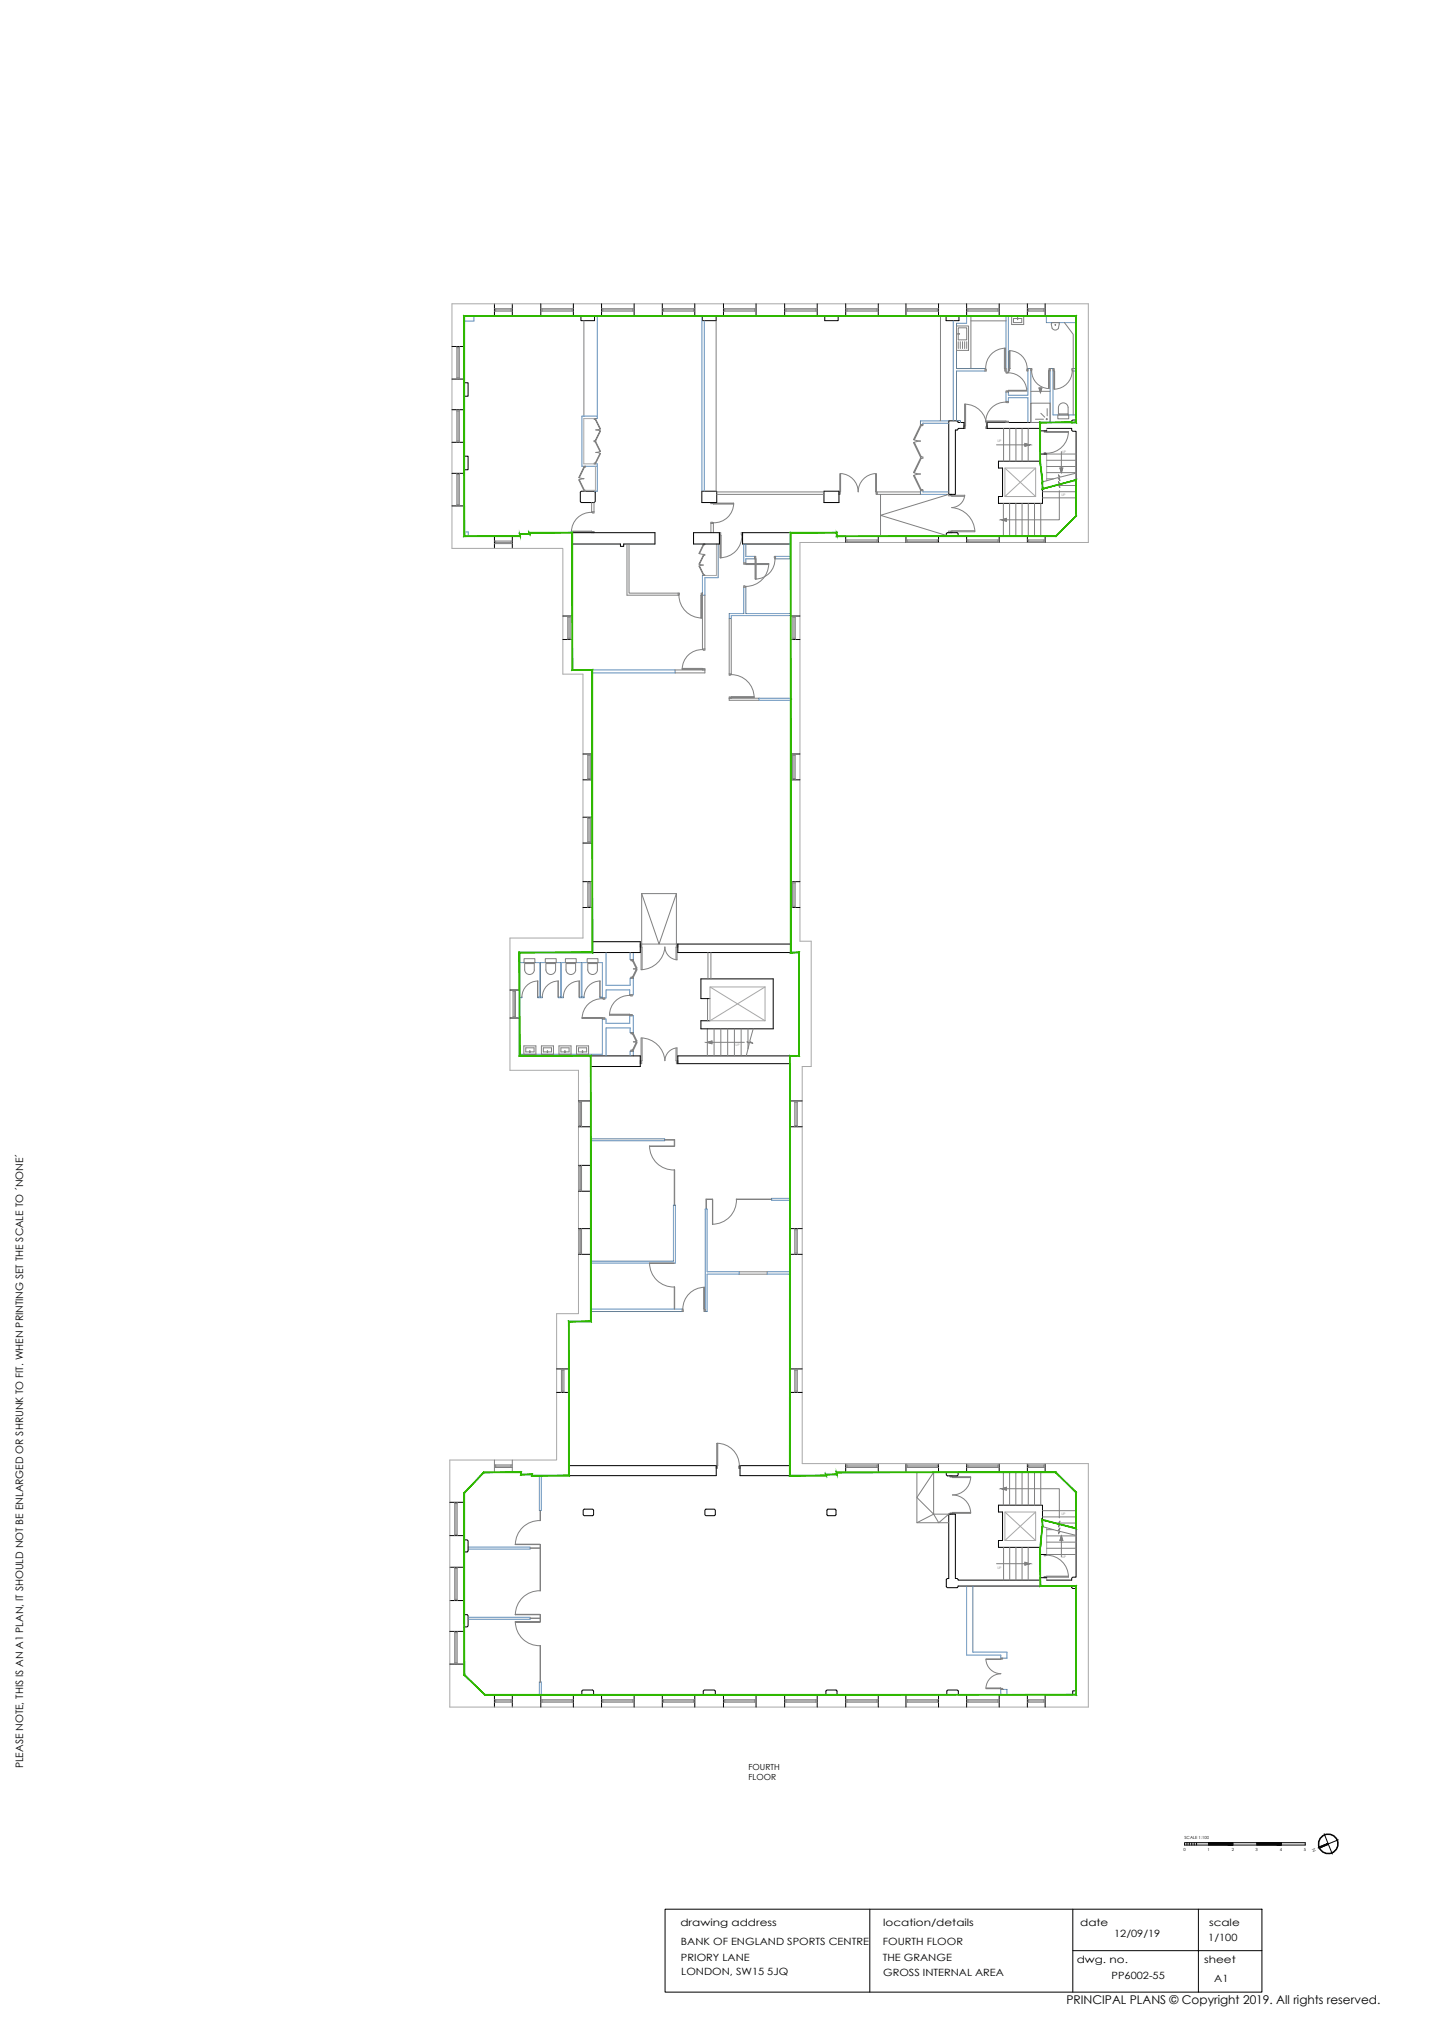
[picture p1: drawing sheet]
<svg xmlns="http://www.w3.org/2000/svg" width="594mm" height="841mm" viewBox="0 0 594 841" stroke-linecap="round" stroke-linejoin="round" font-family="sans-serif">
<!-- layer: BLOCKS -->
<g fill="none" stroke="#808080" stroke-width=".41">
<path d="M205 131h7.4M205 128h7.4M205 129h7.4M205.5 128v1M205.5 128.5h6.4M211.9 128v1M224.2 131h13.5M224.2 128h13.5M224.2 129h13.5M224.7 128v1M224.7 128.5h12.5M237.2 128v1"/>
<path d="M242.1 132.9v39.6M249.4 131h13.5M249.4 128h13.5M249.4 129h13.5M249.9 128v1M249.9 128.5h12.5M262.4 128v1M274.6 131h13.4M274.6 128h13.4M274.6 129h13.4M275.1 128v1M275.1 128.5h12.5"/>
<path d="M287.6 128v1M296.9 132.9v70.7M299.9 131h13.5M299.9 128h13.5M299.9 129h13.5M300.4 128v1M300.4 128.5h12.5M312.9 128v1M325.3 131h13.5M325.3 128h13.5M325.3 129h13.5M325.8 128v1"/>
<path d="M325.8 128.5h12.5M338.3 128v1M350.6 131h13.5M350.6 128h13.5M350.6 129h13.5M351.1 128v1M351.1 128.5h12.5M363.6 128v1M375.6 131h13.5M375.6 128h13.5M375.6 129h13.5M376.1 128v1"/>
<path d="M376.1 128.5h12.5M388.6 128v1M389.9 131v43.4M396.5 135.1h5v10.1h-5zM397 138.3l.8 .2zM397.3 138.3v-2.4h3.5v5h-3.5v-2.4M400.7 131h13.5M400.7 128h13.5M400.7 129h13.5M401.2 128v1M401.2 128.5h12.5M402.5 131v21.8"/>
<path d="M402.5 133h14.6M413.7 128v1M419.4 131h5v3.5h-5zM421.8 131.7l.1 .8zM421.8 132h-1.6v1.7h3.4v-1.7h-1.7M425.9 131h7.4M425.9 128h7.4M425.9 129h7.4M426.4 128v1M426.4 128.5h6.4M432.8 128v1M435.8 134.4l.4 1.6"/>
<path d="M438.7 133.7h-2.5l-.3 .6M438.7 133.7l.5 .5-.4 1.8M438.8 136a1.5 1.5 0 0 1-2.6 0M441.3 133.7l3.6 4.9v14.2M189.4 143.6v13.5M189.4 156.6h1M189.4 144.1h1M189.9 144.1v12.5M190.4 143.6v13.5M192.4 143.6v13.5M397.3 141.6v2.9M398.1 141.6v2.9"/>
<path d="M399 141.6v2.9M399.9 141.6v2.9M400.8 141.6v2.9M408.3 152.8h.3l.3 1h-.6zM416.4 144.4l.3-.1v8.5h-.3zM416.7 152.8h.4v1h-.5zM416.7 144.3v8.5M416.8 144.3a8.1 8.1 0 0 0-8.2 8.5M417.1 154.2h.9v.3l-.9 .2zM418 152.8h.4l.1 1h-.5zM418.1 154.5a7.6 7.6 0 0 1 7.6 7.3M418.4 145.4h.3v7.4h-.3z"/>
<path d="M418.8 145.4a7.4 7.4 0 0 1 7 7.4M425.8 152.8h.3v1h-.4zM427.4 152.8h.4l-.1 .9h-.3zM427.7 153.7a7.3 7.3 0 0 0 7 7.4M434.7 153.7h.3v7.4h-.3zM434.8 152.8h.6v.9h-.4zM436.5 152.8h.5l-.1 1h-.4zM436.9 153.8h.3v7.6h-.3zM444.3 152.8h.5v1h-.3zM444.5 153.7a7.6 7.6 0 0 1-7.2 7.6M444.9 153.8v18.2M189.4 169.8v13.5"/>
<path d="M189.4 170.3h1M189.9 170.3v12.5M190.4 169.8v13.5M192.4 169.8v13.5M246.3 173.5h.7v.3h-.7zM246.8 173.8h.2l2 4-.2 .1zM248.8 178.6l.2 .1-2 4-.2-.1zM248.9 177.8l-1.9 .4 1.9 .5M381.6 175.9h1v.5l-1-.1zM381.6 176.3l.3 .1-2.8 6-.4-.2zM399.6 176.6h.4l.1 1h-.5zM400 167.5h.3v9.1h-.3z"/>
<path d="M400 167.5v9.1M400 167.5a9 9 0 0 1 9 9M408.6 174.5h8.5v.3h-8.5zM408.6 174.8h8.5M408.9 176.6h.3v1h-.5zM417.1 166.7a8.1 8.1 0 0 0-8.5 8.1M417.1 162l.9 .1v.4h-.9zM417.1 174.8l.9-.2v.5h-.9zM417.1 166.4h.9v.5h-.6zM418 161.8h7.7v.3h-7.7zM427.4 167.1h8v8h-8zM429.3 173.8h3.3"/>
<path d="M431.5 171.3l1.6 1.6M432.9 178.6h1v.3l-1 .2zM433.9 178.9h9v.3h-9zM433.9 178.9h9M434.1 169.4v3M438.5 172h4.6v1.6h-4.6zM438.8 168.9v2.7h.2M438.8 168.9a2.01 2.01 0 0 1 2-1.9 2.01 2.01 0 0 1 2 1.9M439 172v-.4h3.6v.4M442.8 168.9v2.7h-.2M442.9 178.9a9 9 0 0 1-9 9M189.4 196.2v13.5"/>
<path d="M189.4 196.7h1M189.4 182.8h1M189.9 196.7v12.5M190.4 196.2v13.5M192.4 196.2v13.5M239.9 198.9l.3-.1 2.1 4.4-.2 .2zM239.9 197.9l2.2 .5M242.1 193.5l.2 .1-2.1 4.5-.3-.2zM242.1 193.3h.7v.3l-.7-.1zM242.1 198.4l-2.2 .5M246.3 191.9l.7 .1v.3h-.7zM246.3 182.7h.7v.4h-.7z"/>
<path d="M246.8 183.2l.2-.1 2 4-.2 .1zM248.8 187.9l.2 .1-2 4-.2-.1zM248.9 187.1l-1.9 .4 1.9 .5M348.1 196.3h.4v7.6h-.4zM363 196.3a7.6 7.6 0 0 0-7.2 7.6 7.6 7.6 0 0 0-7.3-7.6M363 196.3h.3v7.6h-.3zM378.7 197.2l.4-.2 2.8 5.9-.3 .2zM378.7 183.5l.4-.2 2.8 6-.3 .1zM378.7 195.8l2.9 .7-2.9 .6M378.7 182.2l2.9 .6-2.9 .7M381.6 189.9l.3 .2-2.8 5.9-.4-.2zM381.6 189.4h1v.5h-1z"/>
<path d="M432.9 187.7h.6l.4 .5h-1zM189.4 209.2h1M242.1 203.4l.7-.2v.4h-.7zM245.3 208.3v4.1M245.3 212.1h1M245.3 212.4a8.1 8.1 0 0 0-8.4 8.1M246.3 208.3v4.3l-1-.2M294.7 208.3h1v.3l-1 .2zM294.7 217h1M295.7 208.6h8.4v.3h-8.4zM295.7 208.6h8.4M297.1 204.9h44.5"/>
<path d="M297.1 203.9h44.5M304.2 208.6a8.1 8.1 0 0 1-8.4 8.1M347.8 203.9h.3l.2 1h-.5zM363.7 204.9h-.5l.1-1h.4v1h17.9M363.7 203.9h17.9M381.6 203.1l1-.2v.5h-1zM399.9 205.3a5.6 5.6 0 0 1-5.4 5.1 10.4 10.4 0 0 1 9.7 10h-10.2M400 205.3l-6.7 .2v-.6h1.2v.8h5.4M404.1 220h-9.6v.8h-1.2v-.6l1.2 .2M205 222.2h7.4M205 224.3h7.4M205 225.3h7.4"/>
<path d="M205.5 224.3v1M205.5 224.8h6.4M211.9 224.3v1M236.9 220.5h8.4M236.9 220.2v.3M236.9 220.2h8.4v.3h-8.4M245.3 220.5l1-.2v.5h-1zM259.9 225.5v21.2h21.5l.2-.8h-.5M260.8 225.5v20.4h20.3M289.8 234.6h.2l1.8 3.6-.3 .1zM289.8 233.8l1.8 .4-1.8 .4M289.8 229.4l1.8 .4"/>
<path d="M291.5 230.2h.3l-1.8 3.7-.2-.1zM291.5 229.8h.7v.4h-.7zM291.5 238.3l.7-.1v.3zM291.5 225.7l.3 .1-1.8 3.7-.2-.1zM291.5 225.5h.7v.3zM294.7 220.8v-4.3l1 .2v4.1M298.2 220.8h.6l-.2 1.1h-.4zM298.6 221.9h.4v9.3h-.4zM298.6 221.9v9.3M307.3 220.8h.5v1.1h-.3zM307.5 221.9a9 9 0 0 1-8.9 9.3M308.4 233.3h.8v.3l-.8 .2z"/>
<path d="M309.2 233.6h9.5v.4h-9.5zM309.2 233.6h9.5M312.8 230.6h.5l-.2 1h-.3zM313.1 231.6h.4v8.4h-.4zM313.1 231.6v8.4M318.7 233.6a9.5 9.5 0 0 1-9.5 9.5M321 230.6h.5v1h-.3zM321.3 231.6a8.1 8.1 0 0 1-8.1 8.4M350.6 222.2h13.5M350.6 224.9h13.5M350.6 223.8h13.5M351.1 223.8v1.1"/>
<path d="M351.1 224.4h12.5M363.6 223.8v1.1M375.6 222.2h13.5M375.6 224.9h13.5M375.6 223.8h13.5M376.1 223.8v1.1M376.1 224.4h12.5M388.6 223.8v1.1M400.7 222.2h13.5M400.7 224.9h13.5M400.7 223.8h13.5M401.2 223.8v1.1"/>
<path d="M401.2 224.4h12.5M413.7 223.8v1.1M425.9 222.2h7.4M425.9 224.9h7.4M425.9 223.8h7.4M426.4 223.8v1.1M426.4 224.4h6.4M432.8 223.8v1.1M235.4 255.3v9.8M235.4 255.8h1M235.9 255.8v8.8M236.4 255.3v9.8"/>
<path d="M237.3 255.3v9.8M281.1 245.9v.8M281.5 246.7a9.5 9.5 0 0 0 9.4 9.4M290.5 246.7h.4v9.4h-.4zM290.9 246.7l-.2-.8h.5v23.4M290.9 246.7h.3M290.9 246.7v9.4M292.2 246.7v22.8l-1-.2M302.3 256.4v23.5l.8-.3M303.1 256.4v23.2M308.4 242.9l.8 .2v.3h-.8zM327.8 255.3v9.8"/>
<path d="M328.7 255.8h1M328.7 255.3v9.8M329.2 255.8v8.8M329.7 255.3v9.8M235.4 264.6h1M279.9 277.7h12.3M282.8 277.1h8.4v.3h-8.4zM282.8 277.4h8.4M291.2 277.4l1-.2v1.7h-12.3M291.2 277.4v.3M291.2 269h1M291.2 269.3a8.1 8.1 0 0 0-8.4 8.1"/>
<path d="M302.3 279.3h.8M303.2 279.6a9.5 9.5 0 0 1 9.4 9.5M328.7 264.6h1M302.3 289.4h12.4M303.1 288.7h9.5v.4h-9.5zM303.1 289.1l-.8-.2v1.4h12.4M303.1 289.1v.3M303.1 289.1h9.5M243.7 313h1M243.7 312.5v10.7M244.2 313v9.7M244.7 312.5v10.7"/>
<path d="M245.5 312.5v10.7M327.8 312.5v10.7M328.6 313h1M328.6 312.5v10.7M329.1 313v9.7M329.6 312.5v10.7M243.7 322.7h1M243.7 338.7v10.7M243.7 339.2h1M244.2 339.2v9.7M244.7 338.7v10.7M245.5 338.7v10.7"/>
<path d="M328.6 322.7h1M243.7 348.9h1M243.7 365.4v10.8M243.7 366h1M243.7 375.7h1M244.2 366v9.7M244.7 365.4v10.8M245.5 365.4v10.8M327.8 365.4v10.8M328.6 366h1M328.6 375.7h1M328.6 365.4v10.8"/>
<path d="M329.1 366v9.7M329.6 365.4v10.8M217.3 397.4h4.4v1.6h-4.4zM217.8 399v.4h3.5v-.4M217.8 399.4h-.3v2.7a2.01 2.01 0 0 0 2 1.8 2.01 2.01 0 0 0 2-1.8v-2.7h-.2M226.1 397.4h4.5v1.6h-4.5zM226.6 399v.4h3.5v-.4M226.6 399.4h-.3v2.7a2.01 2.01 0 0 0 2 1.8 2.01 2.01 0 0 0 2-1.8v-2.7h-.2M234.4 397.4h4.5v1.6h-4.5zM234.9 399v.4h3.5v-.4M234.9 399.4h-.2v2.7a2.01 2.01 0 0 0 2 1.8 2.01 2.01 0 0 0 2-1.8M238.4 399.4h.2v2.7"/>
<path d="M243.4 397.4h4.5v1.6h-4.5zM243.9 399v.4h3.5v-.4M243.9 399.4h-.2v2.7a2.01 2.01 0 0 0 2 1.8 2.01 2.01 0 0 0 2-1.8M247.4 399.4h.2v2.7M261.5 397.7h1.1v.4l-1.1 .2zM262.2 398.3l.4-.2 1.5 3.2-.4 .1zM265.8 392v10M265.8 392.5l.2-1.2h-.6v1.2h.8v9.5M275.6 392.5a5.5 5.5 0 0 0 5.1 5.4v-5.9h-.3v-.7h.6v1.2h-.8v5.3M275.7 392.5a10.1 10.1 0 0 1-9.9 9.4M212.7 410.9h1M212.7 410.4v11.6"/>
<path d="M213.2 410.9v10.6M213.7 410.4v11.6M215.3 410.4v11.6M222.8 406.6l.2 6.7zM223 406.6a6.6 6.6 0 0 0-6.6 6.7M231.4 406.6v6.7zM231.5 406.6a6.6 6.6 0 0 0-6.7 6.7M240.1 406.6l.1 6.7zM240.2 406.6a6.6 6.6 0 0 0-6.6 6.7M248.7 406.6l.1 6.7zM248.8 406.6a6.6 6.6 0 0 0-6.7 6.7M249.7 413.7h1v.5h-.6z"/>
<path d="M249.8 414a8.1 8.1 0 0 0-8.5 8.1M261.1 412.4h1v.4l-1-.1zM261.1 412.6a8.1 8.1 0 0 0-8.4 8.1M261.5 405l1.1 .1v.4h-1.1zM263.7 401.8l.4 .2-1.5 3.1-.4-.2zM264.1 401.3l-1.5 .3 1.5 .4M293.3 413.9v9.2M212.7 421.5h1M217.2 433.5h5v3.5h-5zM219.6 435.6l.2 .7zM219.6 436h-1.6v-1.7h3.4v1.7h-1.6M224.5 433.5h4.9v3.5h-4.9z"/>
<path d="M226.9 435.6l.1 .7zM226.9 436h-1.6v-1.7h3.3v1.7h-1.6M231.7 433.5h5v3.5h-5zM234.1 435.6l.2 .7zM234.1 436h-1.6v-1.7h3.4v1.7h-1.6M239 433.5h5v3.5h-5zM241.3 421.8h8.4v.3h-8.4zM241.3 422.1h8.4M241.4 435.6l.2 .7zM241.4 436h-1.6v-1.7h3.4v1.7h-1.6M249.7 422.1l1-.2v.5h-1zM252.7 420.4h8.4v.3h-8.4z"/>
<path d="M252.7 420.7h8.4M261.1 420.7l1-.2v.5h-1zM261.5 428h1.1v.4l-1.1 .1zM261.5 435.2l1.1 .2v.3h-1.1zM262.2 428.5l.4-.1 1.5 3.1-.4 .2zM263.7 432.1l.4 .1-1.5 3.2-.4-.2zM264.1 431.5l-1.5 .3 1.5 .4M265.8 430.3v9.9M265.8 430.2a10.1 10.1 0 0 1 9.9 9.5M266.2 430.3v9.4h-.8v1.2h.6l-.2-1.2M280.2 434.4v5.3h.8v1.2h-.6v-.7h.3v-5.9a5.5 5.5 0 0 0-5.1 5.4M240.1 456.3v10.7"/>
<path d="M240.1 456.8h1M240.6 456.8v9.7M241.1 456.3v10.7M244.9 456.3v10.7M327.5 456.3v10.7M329.5 456.8h1M329.5 456.3v10.7M330 456.8v9.7M330.5 456.3v10.7M240.1 466.5h1M269.2 475.1l10.3 .1zM269.3 475a10 10 0 0 0 10.3 10"/>
<path d="M275.5 472.4h4.2v2.7l-.2-2.5h-4M329.5 466.5h1M240.1 483.1v10.7M240.1 493.3h1M240.1 483.6h1M240.6 483.6v9.7M241.1 483.1v10.7M244.9 483.1v10.7M279.5 485l.2 14.6M279.5 485v14.6M295.4 497.2l.1 10.3zM305.3 497.1a10 10 0 0 1-9.9 10.3"/>
<path d="M319.9 497h-14.6l14.6 .2M240.1 519.4h1M240.1 509.7h1M240.1 509.3v10.6M240.6 509.7v9.7M241.1 509.3v10.6M244.9 509.3v10.6M292.7 501.2v-4.2h2.7l-2.5 .2v4M327.5 509.3v10.6M329.5 519.4h1M329.5 509.7h1M329.5 509.3v10.6"/>
<path d="M330 509.7v9.7M330.5 509.3v10.6M269.2 523.6l10.3 .1zM269.3 523.5a10 10 0 0 0 10.3 10M279.5 533.5l.2 9.1M279.5 533.5v9.1M291.7 533.6h.4v9h-.4zM292.1 533.6v9M292.1 533.6a9 9 0 0 0-9 9M306.5 527.2h11.6M306.5 528.1h11.6M282.8 542.6h.3l.2 1h-.5z"/>
<path d="M292.1 542.6h.3v1h-.5zM232.7 567.4v9.8M232.7 567.9h1.1M232.7 576.7h1.1M233.3 567.9v8.8M233.8 567.4v9.8M235.8 567.4v9.8M327.5 567.4v9.8M329.5 567.9h1M329.5 576.7h1M329.5 567.4v9.8M330 567.9v8.8"/>
<path d="M330.5 567.4v9.8M297.2 598.3h.4v9.2h-.4zM297.2 598.3v9.2M297.2 598.2a9.2 9.2 0 0 1 9.3 9.3M205 605.2v5.1h7.4v-5.1M205 608.3h7.4M205 607.2h7.4M205.5 607.2v1.1M205.5 607.7h6.4M211.9 607.2v1.1M296.9 607.5l.5 .4v.7h-.5zM306.5 607.5h.3v1.1h-.6z"/>
<path d="M350.6 610.3h13.5M350.6 608.3h13.5M350.6 607.2h13.5M351.1 607.2v1.1M351.1 607.7h12.5M363.6 607.2v1.1M375.6 610.3h13.5M375.6 608.3h13.5M375.6 607.2h13.5M376.1 607.2v1.1M376.1 607.7h12.5M388.6 607.2v1.1"/>
<path d="M393.8 611.7h1v.4l-1 .2zM394.8 612.1h7.6v.4h-7.6zM400.7 610.3h13.5M400.7 608.3h13.5M400.7 607.2h13.5M401.2 607.2v1.1M401.2 607.7h12.5M402.4 612.4a7.6 7.6 0 0 1-7.6 7.3 7.6 7.6 0 0 1 7.6 7.2M413.7 607.2v1.1M425.9 610.3h7.4M425.9 608.3h7.4M425.9 607.2h7.4"/>
<path d="M426.4 607.2v1.1M426.4 607.7h6.4M432.8 607.2v1.1M188.5 622.7v13.8M188.5 623.2h1M188.5 636h1M189 623.2v12.8M189.5 622.7v13.8M192.4 622.7v13.8M223.9 626.1v4.2l.2-4.2M223.9 630.3a10 10 0 0 0-10.2 9.9M393.8 627.1l1 .2v.3h-1z"/>
<path d="M394.8 626.9h7.6v.4h-7.6zM188.5 649.6v13.8M188.5 650.1h1M189 650.1v12.8M189.5 649.6v13.8M192.4 649.6v13.8M213.6 640.1l10.3 .1zM219.8 641.6h4.1l.2-1.4v19.2l-.2-17.6h-4.1M223.9 659.4a10 10 0 0 0-10.2 9.9M432.9 653.4h.6l.4 .6h-1zM432.9 644.3h1v.3l-1 .2zM433.9 653.3h9v.4h-9z"/>
<path d="M433.9 653.7h9M433.9 644.6a9 9 0 0 1 9 9M188.5 676.2v13.6M188.5 662.9h1M188.5 676.7h1M189 676.7v12.6M189.5 676.2v13.6M192.4 676.2v13.6M213.6 672.2l10.3 .2zM213.6 669.1l10.3 .2zM213.7 672.2a10 10 0 0 0 10.2 9.9M219.8 670.7h4.1l.2-1.4v2.9l-.2-1.4h-4.1"/>
<path d="M188.5 689.3h1M223.9 697.2v-15l.2 15M408.7 687.6h6.2v.3h-6.2zM408.7 699.7h6.2v.3h-6.2zM408.7 687.8a6.2 6.2 0 0 0 6.2 5.9 6.3 6.3 0 0 0-6.2 6M414.9 687.3h.8v.4l-.8-.1zM414.9 700l.8-.2v.5h-.8zM205 702.5h7.4M205 705.6h7.4M205 704.5h7.4M205.5 705h6.4M205.5 704.5v1.1"/>
<path d="M211.9 704.5v1.1M224.2 702.5h13.5M224.2 705.6h13.5M224.2 704.5h13.5M224.7 705h12.5M224.7 704.5v1.1M237.2 704.5v1.1M249.4 702.5h13.5M249.4 705.6h13.5M249.4 704.5h13.5M249.9 705h12.5M249.9 704.5v1.1"/>
<path d="M262.4 704.5v1.1M274.6 702.5h13.4M274.6 705.6h13.4M274.6 704.5h13.4M275.1 705h12.5M275.1 704.5v1.1M287.6 704.5v1.1M299.9 702.5h13.5M299.9 705.6h13.5M299.9 704.5h13.5M300.4 705h12.5M300.4 704.5v1.1"/>
<path d="M312.9 704.5v1.1M325.3 702.5h13.5M325.3 705.6h13.5M325.3 704.5h13.5M325.8 705h12.5M325.8 704.5v1.1M338.3 704.5v1.1M350.6 702.5h13.5M350.6 705.6h13.5M350.6 704.5h13.5M351.1 705h12.5M351.1 704.5v1.1"/>
<path d="M363.6 704.5v1.1M375.6 702.5h13.5M375.6 705.6h13.5M375.6 704.5h13.5M376.1 705h12.5M376.1 704.5v1.1M388.6 704.5v1.1M400.7 702.5h13.5M400.7 705.6h13.5M400.7 704.5h13.5M401.2 705h12.5M401.2 704.5v1.1"/>
<path d="M413.7 704.5v1.1M425.9 702.5h7.4M425.9 705.6h7.4M425.9 704.5h7.4M426.4 705h6.4M426.4 704.5v1.1M432.8 704.5v1.1"/>
<circle cx="437.5" cy="134.6" r=".15"/>
<circle cx="434" cy="173.7" r=".23"/>
</g>
<!-- layer: WALLS -->
<g fill="none" stroke="#000" stroke-width=".41">
<path d="M205 125.9v5.1h-12.6v12.6h-5M212.4 125.9v5.1h11.8v-5.1M237.7 125.9v5.1h3.1v1.9h5.7v-1.9h2.9v-5.1M262.9 125.9v5.1h11.7v-5.1M288 125.9v5.1h3.2v1.9h5.7v-1.9h3v-5.1M313.4 125.9v5.1h11.9v-5.1M338.8 125.9v5.1h3.1v1.9h5.6v-1.9h3.1v-5.1M364.1 125.9v5.1h11.5v-5.1M389.1 125.9v5.1h3.1v1.9h5.4v-1.9h3.1v-5.1M414.2 125.9v5.1h11.7v-5.1M433.3 125.9v5.1h12.8v43.1h-1.4l-.4 .4v.6h-35.1v2.5h22v1h2.7M187.4 157.1h5v1.6h1.7v5.5h-1.7v5.6h-5"/>
<path d="M393.3 174.4h3.5l.4 .7h2.4v2.5h-2.4l-.4 .7h-.7v26.6h-2.8zM433.9 177.6h10.4v.8l.4 .4h1.4v35.1l-8.4 8.3h-4.4v2.7M187.4 183.3h5v5.8h1.7v5.6h-1.7v1.5h-5M433.9 188.2h-2.7v3h-17.3v2.8h1.7v11.8h-1.7v2.8h18.3v-8.8M187.4 209.7h5v12.5h12.6v5.1M241 203.6h5.3l.5 .4v3.9l-.5 .4h-5.3l-.4-.4v-3.9zM291 203.6v4.7h6.1v-4.7h-6.1M341.6 203.6h6.2v4.7h-6.2zM212.4 227.3v-5.1h3.1v-.9h4v-.5h52v4.7h-12.9v1h-1.4v-1h-19.9v29.8h-4M287.5 220.8h10.7v4.7h-10.7zM350.6 224.9v-2.7h-3.8v-1.4h-39v4.7h20v29.8h3.8M364.1 224.9v-2.7h11.5v2.7"/>
<path d="M389.1 224.9v-2.7h3.2v-1l.4-.4h4.1l.4 .4v1h3.5v2.7M414.2 224.9v-2.7h11.7v2.7M233.3 265.1h4v12.6h8.2v34.8h-3.8M331.6 265.1h-3.8v47.4h3.8M241.7 323.2h3.8v15.5h-3.8M331.6 323.2h-3.8v42.2h3.8M241.7 349.4h3.8v16h-3.8M241.7 376.2h3.8v14.1h19.9v4.5h-50.1v15.6h-3.9M331.6 376.2h-3.8v15.1h-46.8v3.5h50.2v42.9h-50.2v3.2h46.5v15.4h5.1M294.3 413.9h-3.7v-8.1h29.9v20.7h-29.9v-3.4h3.7M211.4 422h3.9v15.7h50.1v4.4h-20.5v14.2h-5.1M239.8 467h5.1v16.1h-5.1"/>
<path d="M332.6 467h-5.1v42.3h5.1M239.8 493.8h5.1v15.5h-5.1M239.8 519.9h5.1v27.8h-9.1v19.7h-5M332.6 519.9h-5.1v47.5h5.1M230.8 577.2h5v30.3h61.1v4.2h-76.3v-.5h-4.6v-.9h-3.6M332.6 577.2h-5.1v30.3h-20.7v4.2h35.6v-.5h4.4v-.9h3.8v-3.6M205 610.3h-4.4l-8.2 8.5v3.9h-5.9M364.1 606.7v3.6h11.5v-3.6M389.1 606.7v3.6h3.2v1.1l.4 .3h4.1l.4-.3v-1.1h3.5v-3.6M414.2 606.7v3.6h11.7v-3.6M433.3 606.7v3.6h4.4l8.4 8.4v35h-1.4l-.4 .5v.8h-10.4M186.5 636.5h5.9v1.8h1.3l.4 .4v4.2l-.4 .4h-1.3v6.3h-5.9"/>
<path d="M242.2 625.5h3.5l.4 .5v1.9l-.4 .4h-3.5l-.4-.4v-1.9zM292.2 626l.5-.5h3.5l.3 .5v1.9l-.3 .4h-3.5l-.5-.4zM343.2 625.5h3l.4 .5v1.9l-.4 .4h-3l-.4-.4v-1.9zM432.2 632.8v-8.9h-18.3v2.8h1.7v11.8h-1.7v2.9h17.3v2.9h2.7M433.9 654h-2.7v1h-34l-.4-.7h-.7v-26.7h-2.8v26.7h-.6l-.4 .4v3l.4 .4h4.1l.4-.7h47.1v.6l.4 .4h1.4v42.5h-1.4v1.6h-11.4v5.1M186.5 663.4h5.9v5.9h1.3l.4 .4v4.2l-.4 .5h-1.3v1.8h-5.9M186.5 689.8h5.9v4.4l8.6 8.3h4v5.1M212.4 707.6v-5.1h11.8v5.1M237.7 707.6v-5.1h3.5v-1.6l.4-.4h4.1l.4 .4v1.6h3.3v5.1M262.9 707.6v-5.1h11.7v5.1M288 707.6v-5.1h3.5v-1.6l.4-.4h4.3l.3 .4v1.6h3.4v5.1M313.4 707.6v-5.1h11.9v5.1"/>
<path d="M338.8 707.6v-5.1h3.6v-1.6l.4-.4h3.8l.4 .4v1.6h3.6v5.1M364.1 707.6v-5.1h11.5v5.1M389.1 707.6v-5.1h3.4v-1.6l.4-.4h4l.4 .4v1.6h3.4v5.1M414.2 707.6v-5.1h11.7v5.1M541.1 763.8v1M546.8 765.8l-.4 .2M549 760.1l.1 .4M552.2 768.1l.1 .4M554.8 762.6l-.3 .1M275.7 791.4h247.5v34.3h-247.5zM360.6 791.4v34.3M444.8 791.4v34.3"/>
<path d="M496.8 791.4v34.3M444.8 808.6h78.4"/>
</g>
<!-- layer: Partitions -->
<g fill="none" stroke="#5c8ab8" stroke-width=".41">
<path d="M196.5 131v2.1h-4.1M247.6 131v42.5h-1.3M291 131v72.6M292 132.9v70.7M395.2 132.9v41.5M400.7 131v3h-4.2v18.8h11.8M417.1 131v23.2M418 131v23.2M433.8 131v2.7h12.3M408.3 153.8h-11.8v20.6M444.8 153.8h1.3M444.8 152.8h1.3"/>
<path d="M247.6 172.5h-6.3v20.8h6.3M393.3 174.4h-11.7v1.5M393.3 175.4h-10.7v.5M396.5 174.3h1.7v.8M417.1 162.5v3.9M418 162.5v1.3h8.1v-11h1.3v22.3M418 166.4v-1.6h8.1v10.3M446.1 172h-9.6v-19.2h-1.1v22.3M246.3 192.3h1.3v11.3h-1.3M381.6 203.4v1.5h11.7M382.6 203.4v.5h10.7M192.4 220.5h1.7v1.7"/>
<path d="M297.7 225.5v14h-5.5v7.2h-1v-8.2h1M308.4 225.5v7.8M309.2 225.5v5.1h3.6M312.8 231.6h-3.6v1.7M321.5 231.6h6.3M321.5 230.6h6.3M308.4 243.4v10.9h-6.1v2.1h.8v-1.2h24.7M309.2 243.4v10.9h18.6M245.5 277.7h34.4v1.2h-34.4M327.8 290.2l.4-.4-.4-.4h-13.1v.9h13.1M223.8 399v14.3h-.8v.2h1.8v-.2h-.7v-14.3M232.4 399v14.3h-1v.2h2.2v-.2h-.9v-14.3"/>
<path d="M241 399v14.3h-.8v.2h1.9v-.2h-.8v-14.3M251.2 394.8v13.6h10v-2.9h1.4v6.9h-1.5v-2.1h-9.9v3.4h-1.5v-14.7h-34.4M261.2 394.8v2.9h1.4v-2.9M215.3 413.3h1.1v.2h-1.1M249.7 413.3h-.9v.2h.9M215.3 437h34.4v-14.6h1.5v1.8h9.9v-3.2h1.5v7h-1.4v-1.9h-10v11.6M261.2 437.7v-2h1.4v2M244.9 472h30.6v.8h-30.6M327.5 496.7h-7.6v.8h7.6M292.4 501.2h.8v26h13.3v.9h-13.3v15.5h-.8zM244.9 522.8h34.3v-23.2h.8v24h-35.1M327.5 527.2h-9.4v.9h9.4"/>
<path d="M244.9 542.6h37.9M244.9 543.6h37.9M223.6 611.7v14.4h.8v-14.4M194.1 641.3h25.7v.8h-25.7M400.7 657.4v28.6h14.2v1.3h2.5v-2.5h-14.1v-27.4M194.1 670.4h25.7v.8h-25.7M223.6 702.5v-5.3h.8v5.3M414.9 702.5v-2.2h2.5v2.2"/>
</g>
<!-- layer: Whatch -->
<g fill="none" stroke="#a8a8a8" stroke-width=".41">
<path d="M187.4 125.9h263.8v99h-119.6v165.2h4.7v52h-3.7v164.6h118.6v100.9h-264.7v-102.4h44.3v-60.7h9v-100.9h-28.4v-54.8h30.3v-109.4h-8.4v-52.1h-45.9zM246.3 173.5h-4.3v18.8h4.3M433.9 177.6v1M246.8 193.3v9.9h-4M416.6 194h12.7v11.8h-12.7zM416.6 194l12.7 11.8M429.3 194l-12.7 11.8M433.9 188.2v11.1M297 225.5v13h-4.8M294.3 409.1l22.9 14M317.2 409.1h-22.9v14h22.9M317.2 409.1v14"/>
<path d="M317.2 409.1l-22.9 14M416.6 626.7h12.7v11.8h-12.7zM416.6 626.7l12.7 11.8M429.3 626.7l-12.7 11.8M433.9 633.3v11M433.9 654v1"/>
</g>
<!-- layer: Stairs -->
<g fill="none" stroke="#808080" stroke-width=".41">
<path d="M416.1 177.6v13.6M418.6 177.6v13.6M421.2 177.6v13.6M423.7 177.6v13.6M426.3 177.6v13.6M427.4 162.2h8M430.7 160.8h1.2l-.6 2zM413.1 184.4h13.7l-1.9 .6v-1.2l1.9 .6M433.9 188.2h12.2M433.9 190.8h12.2M433.9 193.4h12.2M433.9 195.9h12.2"/>
<path d="M433.9 198.5h2.8M438.9 198.5h.3M440 187.2v8.7l-.6-1.9h1.2l-.6 1.9M446.1 199l-6.6 1.6-.7-1 .6 2.5-.8-1.3-6.4 1.8M446.1 196.1l-6.6 1.7-.7-1 .6 2.4-.8-1.2-6.4 1.8M365 204.9v17.3M393.3 204.9l-28.3 8.7 27.3 8.3M415.3 215.5l1.9-.6v1.2zM416 208.6v13.7M418.5 208.6v13.7M421.1 208.6v13.7M423.7 208.6v13.7"/>
<path d="M426.3 208.6v13.7M428.9 208.6v13.7M431.5 208.6v13.7M432.2 206.4h13.9M432.2 203.8h13.9M437 201.2h1.9M439.2 203.4v12.1h-22M439.2 201.2h6.9M266 370.4h14.4v20.9h-14.4zM266 370.4l7.2 20.9 7.2-20.9M293.5 394.8v11M294.7 394.8v11"/>
<path d="M293.2 432.1l1.9-.6v1.1zM293.2 426.5v11.2M295.1 432h13.5M296 426.5v11.2M298.8 426.5v11.2M301.7 426.5v11.2M304.5 426.5v11.2M307.3 426.5v11.2M310.1 426.5v5.5M310.1 432.2v2.5M312.3 426.5l-1.5 5.1 1.3 .9-2.5-.7 1 .7-1.2 5.2M380.1 610.3v20.9h13.2"/>
<path d="M387.1 610.3v17.3h6.2l-4.1 3.6-2.1-3.6-7-6.9zM415.3 617.1l1.9-.6v1.2zM416 610.3v13.6M417.2 617.1h22v12M418.5 610.3v13.6M421.1 610.3v13.6M423.7 610.3v13.6M426.3 610.3v13.6M428.9 610.3v13.6M431.5 610.3v13.6M387.1 627.6l-7 3.6M432.2 629.9l6.4 1.8 .8-1.2-.6 2.5 .7-1.1 6.6 1.7"/>
<path d="M432.2 632.8l6.4 1.8 .8-1.3-.6 2.5 .7-1 6.6 1.6M432.2 626.2h13.9M432.2 628.8h13.9M433.9 639.2h12.2M433.9 636.6h12.2M433.9 634.1h2.8M437 631.3h1.9M438.9 634.1h.3M439.2 631.3h6.9M440 636.6l.6 1.9h-1.2l.6-1.9v8.8M413.1 648.2h13.7l-1.9-.6v1.1l1.9-.5M416.1 641.4v13.6"/>
<path d="M418.6 641.4v13.6M421.2 641.4v13.6M423.7 641.4v13.6M426.3 641.4v13.6M433.9 644.3h12.2M433.9 641.8h12.2"/>
</g>
<g fill="#808080" stroke="#808080" stroke-width=".41">
<path d="M440 636.6l.6 1.9h-1.2z"/>
<path d="M439.4 194h1.2l-.6 1.9z"/>
<path d="M430.7 160.8h1.2l-.6 2z"/>
<path d="M424.9 647.6l1.9 .6h-1.9zM424.9 648.2v.5l1.9-.5z"/>
<path d="M415.3 617.1l1.9-.6v.6zM415.3 617.1l1.9 .6v-.6z"/>
<path d="M424.9 183.8l1.9 .6h-1.9zM424.9 184.4v.6l1.9-.6z"/>
<path d="M415.3 215.5l1.9-.6v.6zM415.3 215.5l1.9 .6v-.6z"/>
<path d="M293.2 432.1l1.9-.6v.6zM293.2 432.1l1.9 .5v-.5z"/>
</g>
<!-- layer: GIA -->
<path d="M328 394.7l-.3 .3 3.7-.3zM327.7 395l3.7-.3-.4 .3zM331.4 394.7l-.4 .3 .4 42.8zM331 395l.4 42.8-.4-.3zM327.6 437.8h3.8l-.4-.3zM327.3 437.5h3.7l-3.4 .3zM327.3 437.5l.3 174v-173.7zM327.3 437.5l.3 174-.3 .3zM327.6 611.5l-.3 .3 15-.3zM327.3 611.8l15-.3 .3 .3zM342.3 611l.3 .8zM342.3 611l.3 .8zM342.3 611l.3 .3 4.1-.3zM342.6 611.3l4.1-.3 .3 .3zM346.7 610.1v.9l.3 .3zM346.7 610.1l.3 .3v.9zM346.7 610.1l.3 .3 90.8-.3zM347 610.4l90.8-.3-.2 .3zM437.8 610.1l-.2 .3 8.7 8.2zM437.6 610.4l8.7 8.2-.3 .1zM446 618.7l.3 15.1v-15.2zM446 618.7l.3 15.1-.3-.4zM432.3 630.1l14 3.7-.3-.4zM432 629.7l14 3.7-13.7-3.3zM432 629.7l.3 3.1v-2.7zM432 629.7l.3 3.1h-.3zM432 632.8l-.6 8.6 .9-8.6zM432 632.8l-.6 8.6h-.3zM431.1 641.4l.3 15.9v-15.9zM431.1 641.4l.3 15.9-.3 .3zM431.4 657.3l-.3 .3 15.2-.3zM431.1 657.6l15.2-.3-.3 .3zM446.3 657.3l-.3 .3 .3 45zM446 657.6l.3 45-.3-.3zM200.9 702.6h245.4l-.3-.3zM201 702.3h245l-245.1 .3zM192.3 694.2l8.6 8.4 .1-.3zM192.3 694.2l.3-.1 8.4 8.2zM192.3 618.7v75.5l.3-.1zM192.3 618.7l.3 .2v75.2zM200.6 610.1l-8.3 8.6 .3 .2zM200.6 610.1l.1 .3-8.1 8.5zM200.6 610.1l.1 .3 15.5-.3zM200.7 610.4l15.5-.3-.3 .3zM216.2 610.1l-.3 .3 .3 .6zM215.9 610.4l.3 .6-.3 .3zM216.2 611l-.3 .3 4.8-.3zM215.9 611.3l4.8-.3-.3 .3zM220.7 611l-.3 .3 .3 .2zM220.4 611.3l.3 .2-.3 .3zM220.7 611.5l-.3 .3 15.3-.3zM220.4 611.8l15.3-.3 .3 .3zM235.7 547.6v63.9l.3 .3zM235.7 547.6l.3 .3v63.9zM235.7 547.6l.3 .3 8.8-.3zM236 547.9l8.8-.3 .3 .3zM244.8 437.8v109.8l.3 .3zM244.8 437.8l.3-.3v110.4zM215.2 437.7l29.6 .1 .3-.3zM215.2 437.7l.3-.3 29.6 .1zM215.2 394.6v43.1l.3-.3zM215.2 394.6l.3 .3v42.5zM215.2 394.6l.3 .3 29.9-.2zM215.5 394.9l29.9-.2 .3 .3zM245.4 277.8v116.9l.3 .3zM245.4 277.8l.3-.3v117.5zM237.1 277.8h8.3l.3-.3zM237.1 277.8l.3-.3h8.3zM237.1 221v56.8l.3-.3zM237.1 221l.3-.3v56.8zM219.6 221h17.5l.3-.3zM219.3 220.7h18.1l-17.8 .3zM219.3 220.7l.3 .8zM219.3 220.7l.3 .8zM215.6 221.5h4l-.3-.3zM215.3 221.2h4l-3.7 .3zM215.3 221.2l.3 1.2v-.9zM215.3 221.2l.3 1.2-.3-.3zM192.3 222.4h23.3l-.3-.3zM192.3 222.4l.3-.3h22.7zM192.3 130.8v91.6l.3-.3zM192.3 130.8l.3 .4v90.9zM192.3 130.8l.3 .4 253.7-.4zM192.6 131.2l253.7-.4-.3 .4zM446.3 130.8l-.3 .4 .3 44.1zM446 131.2l.3 44.1-.3-.3zM444.3 175.2l2 .1-.3-.3zM444.3 174.9l1.7 .1-1.7 .2zM431.4 175.2h12.9v-.3zM431.1 174.9h13.2l-12.9 .3zM431.1 174.9l.3 16.3v-16zM431.1 174.9l.3 16.3h-.3zM431.1 191.2l1.2 8.6-.9-8.6zM431.1 191.2l1.2 8.6h-.3zM432 199.8l.3 2.6v-2.6zM432 199.8l.3 2.6-.3 .4zM432.3 202.4l-.3 .4 14.3-4zM432 202.8l14.3-4-.3 .4zM446.3 198.8l-.3 .4 .3 14.7zM446 199.2l.3 14.7-.3-.1zM446 213.8l-8.2 8.6 8.5-8.5zM437.6 222.1l8.4-8.3-8.2 8.6zM346.7 222.4h91.1l-.2-.3zM346.7 222.4l.3-.3h90.6zM346.7 221v1.4l.3-.3zM347 220.7v1.4l-.3-1.1zM328 221h18.7l.3-.3zM327.7 220.7h19.3l-19 .3zM327.7 220.7l.3 174v-173.7zM327.7 220.7l.3 174-.3 .3z" fill="#2eb800" stroke="#2eb800" stroke-width=".41"/>
<!-- layer: WALLS -->
<g fill="#000" stroke="#000" stroke-width=".41">
<path d="M501.1 763.8l10 1v-1zM501.1 763.8l10 1h-10z"/>
<path d="M521.1 763.8l10 1v-1zM521.1 763.8l10 1h-10z"/>
<path d="M546.7 765.6l.2 .4 3.6-1.9zM546.9 766l3.6-1.9 .2 .4z"/>
</g>
<!-- layer: principalplans -->
<g fill="none" stroke="#000" stroke-width=".41">
<path d="M492.1 763.8v1M493.1 763.8v1M494.1 763.8v1M495.1 763.8v1M496.1 763.8v1M501.1 763.8v1M511.1 763.8v1M521.1 763.8v1M531.1 763.8v1M541.1 763.8h-50v1h50M547 765.6a3.9 3.9 0 0 1 4.2-5.2 3.9 3.9 0 0 1 2.6 6.3 3.9 3.9 0 0 1-6.7-.9M549.1 760.5l1.5 3.8"/>
<path d="M550.5 764.1l-3.8 1.5M550.7 764.5l-3.8 1.5M554.5 762.7l-3.9 1.6 1.6 3.8"/>
<circle cx="550.7" cy="764.3" r="4.1"/>
</g>
<text font-size="5" x="442.1" y="830.5">PRINCIPAL PLANS © Copyright 2019. All rights reserved.</text>
<text font-size="4.3" x="9.7" y="733" transform="rotate(-90 9.7 733)">PLEASE NOTE, THIS IS AN A1 PLAN, IT SHOULD NOT BE ENLARGED OR SHRUNK TO FIT. WHEN PRINTING SET THE SCALE TO ´NONE´</text>
<g font-size="4.1">
<text x="282.1" y="798.3">drawing address</text>
<text x="366.1" y="798.3">location/details</text>
<text x="447.8" y="798.2">date</text>
<text x="461.9" y="803">12/09/19</text>
<text x="501.2" y="798.2">scale</text>
<text x="282.3" y="806.3">BANK OF ENGLAND SPORTS CENTRE</text>
<text x="366" y="806.1">FOURTH FLOOR</text>
<text x="500.9" y="804.6">1/100</text>
<text x="282.3" y="812.7">PRIORY LANE</text>
<text x="366" y="813">THE GRANGE</text>
<text x="446.4" y="813.8">dwg. no.</text>
<text x="499.2" y="813.8">sheet</text>
<text x="282.4" y="818.8">LONDON, SW15 5JQ</text>
<text x="366.1" y="819.1">GROSS INTERNAL AREA</text>
<text x="460.8" y="820.4">PP6002-55</text>
<text x="503.4" y="821.5">A1</text>
</g>
<g font-size="3.5">
<text x="310.3" y="733.6">FOURTH</text>
<text x="310.3" y="737.9">FLOOR</text>
</g>
<text font-size="1.9" x="545.6" y="767.2" transform="rotate(-112 545.6 767.2)">N</text>
<g font-size="1.7">
<text x="490.6" y="767.1">0</text>
<text x="491.1" y="762.2">SCALE 1:100</text>
<text x="500.6" y="767.1">1</text>
<text x="510.6" y="767.1">2</text>
<text x="520.5" y="767.1">3</text>
<text x="530.5" y="767.1">4</text>
<text x="540.5" y="767.1">5</text>
</g>
<g font-size="1.4" fill="#808080">
<text x="413.5" y="183.3">UP</text>
<text x="440.3" y="187.7">UP</text>
<text x="440" y="205.6">UP</text>
<text x="304.9" y="433.6">UP</text>
<text x="440" y="627.9">UP</text>
<text x="440.3" y="645.8">UP</text>
<text x="413.5" y="650.2">UP</text>
</g>
</svg>
